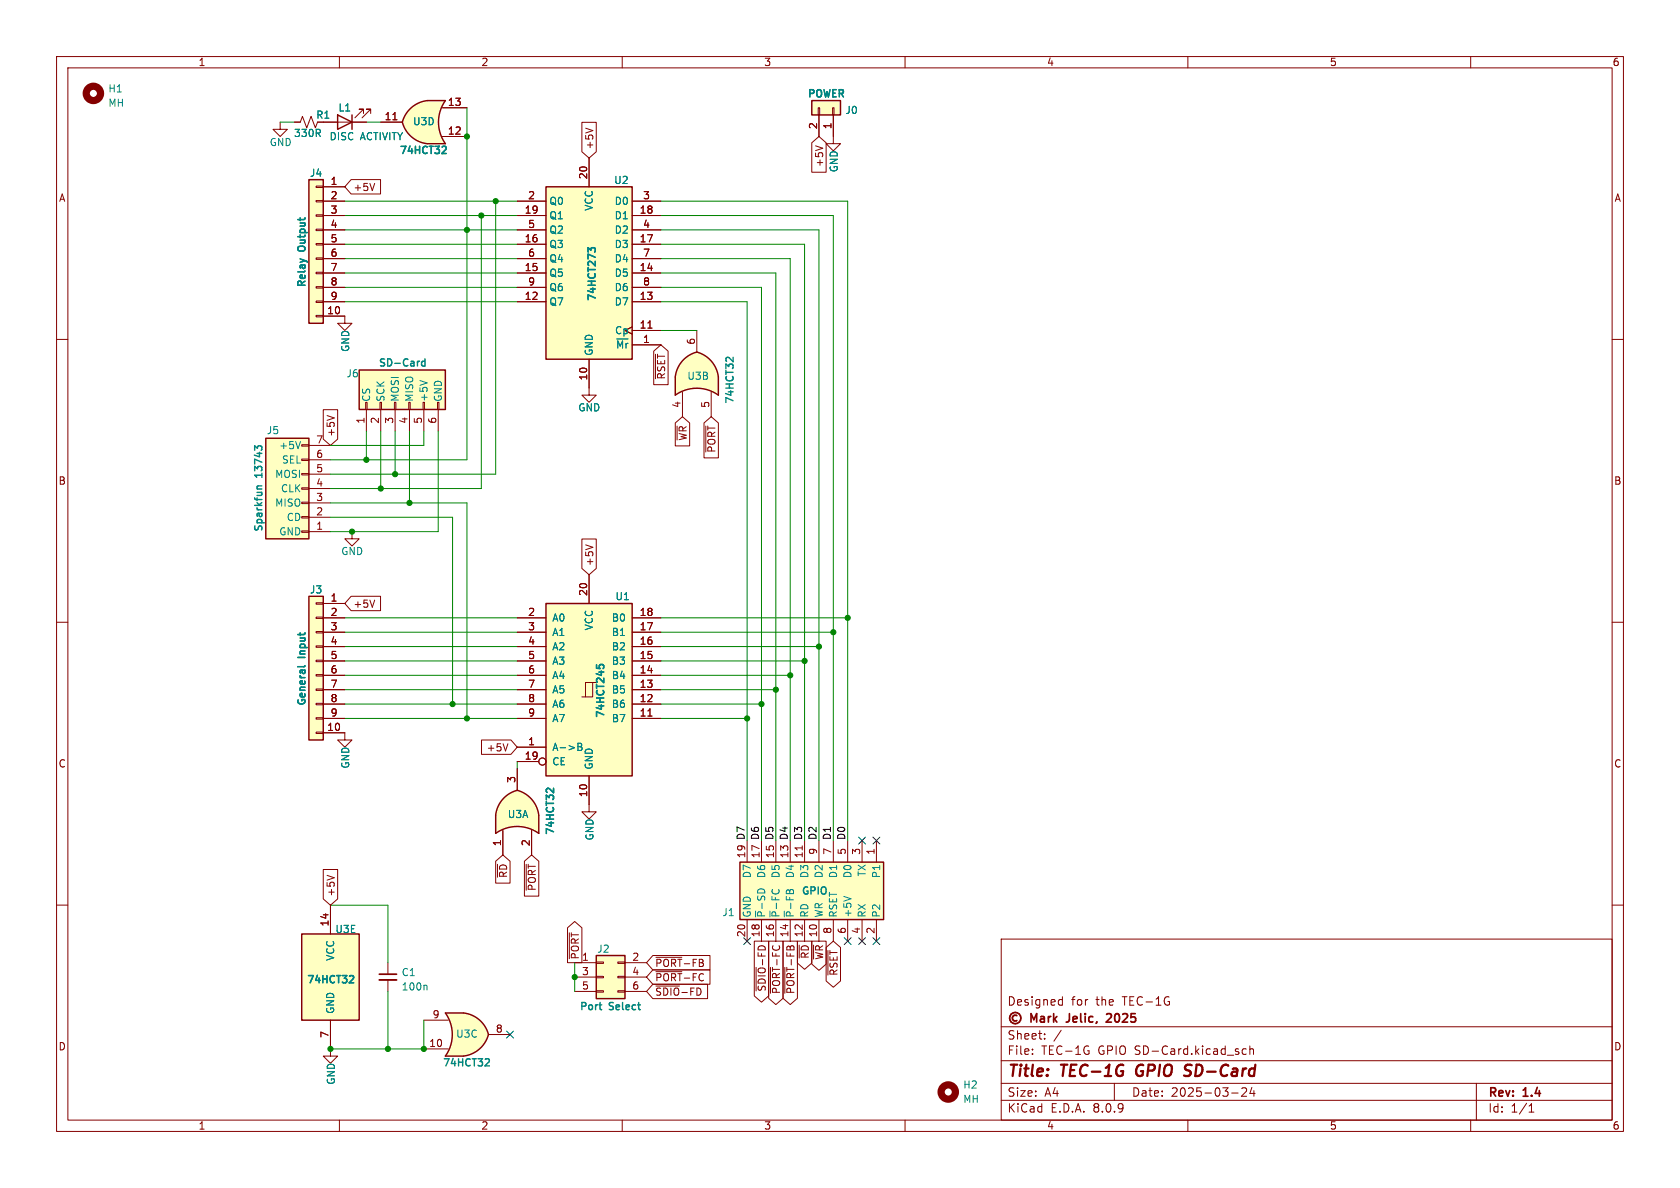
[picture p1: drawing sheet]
<svg xmlns="http://www.w3.org/2000/svg" width="297mm" height="210mm" viewBox="0 0 297 210" stroke-linecap="round" stroke-linejoin="round" font-family="sans-serif">
<g fill="none" stroke="#840000" stroke-width=".18">
<path d="M10 10h277v190h-277zM12 12h273v186h-273zM60 10v2M110 10v2M160 10v2M210 10v2M260 10v2M10 60h2M285 60h2M10 110h2M285 110h2M104.1 142.2v1.3h1.3l-1.3 1.3-1.2-1.3h1.2"/>
<path d="M10 160h2M177 166h108v32h-108zM187.4 176.7l.4 .1M187.8 176.2v1.5M187.8 177.6l-.4 .1M285 160h2M60 198v2M110 198v2M160 198v2M177 194.5h108M177 191.5h108M177 187.5h108"/>
<path d="M177 181.5h108M182.5 186.3v.1M182.5 185.5v.1M184.7 183.6v.1M184.7 182.8v.1M187.6 182.1l-1.3 2M192.2 185.8h.3v.5l-.3 .1M192.3 184.9l.2 .1M197 191.5v3M210 198v2M217.7 193.2h1.2M219.5 192.4l.6-.1 .2 .1 .1 .3-.9 1.1h.9"/>
<path d="M220.3 185.5l-.4-.1-.3 .3v.4l.1 .2h.6M221 185.5l.2-.1 .3 .1 .1 .9M221 184.9v1.5M221.3 192.2l-.3 1.1h.9M221.7 192.8v1M260 198v2M261 191.5v6.5M270.3 196.6h.9M270.3 195.5l.4-.4v1.5"/>
</g>
<path d="M201.1 188.5a1.27 1.27 0 0 0 0 1.6M209.6 189.1l.8 .3M210.4 190l-.3 .2h-.5M210.4 188.2l-.7 .1" fill="none" stroke="#840000" stroke-width=".4"/>
<g fill="none" stroke="#840000" stroke-width=".3">
<path d="M179.1 179a1 1 0 0 0-.4 1.6 1 1 0 0 0 1.6 0 1 1 0 0 0-.5-1.6M179.8 179.5a.52 .52 0 0 0-.8 .5 .52 .52 0 0 0 .8 .4M184 179.8h.6v.9M185.3 179.7v1M185.8 179.7l-.3 .1-.2 .2M186.3 179.2v1.5M186.8 179.7l-.5 .6M196.3 179.3l-.5-.1-.2 .1M196.4 179.8l-.8 .9h.9M182.3 180.7v-1.5l.5 1.1 .5-1.1v1.5M184.6 180l-.5 .1a.29 .29 0 0 0-.2 .3 .29 .29 0 0 0 .2 .3l.5-.1M186.4 180.1l.4 .6"/>
<path d="M188.5 180.7h.1"/>
</g>
<path d="M47 77.5h7.6v17.8h-7.6z" fill="#ffffc2"/>
<g fill="none" stroke="#840000" stroke-width=".18">
<path d="M53.3 78.6h1.3v.3h-1.3zM54.6 78.7h3.8M53.3 81.2h1.3v.2h-1.3zM53.3 83.7h1.3v.2h-1.3zM53.3 86.2h1.3v.3h-1.3zM53.3 88.8h1.3v.2h-1.3zM53.3 91.3h1.3v.3h-1.3zM53.3 93.9h1.3v.2h-1.3zM54.6 94h3.8M54.6 91.4h3.8M54.6 88.9h3.8M54.6 86.4h3.8"/>
<path d="M54.6 83.8h3.8M54.6 81.3h3.8"/>
</g>
<path d="M47 77.5h7.6v17.8h-7.6z" fill="none" stroke="#840000" stroke-width=".25"/>
<path d="M53.1 78l-.4 1.3" fill="none" stroke="#008484" stroke-width=".18"/>
<path d="M45.5 79.2l-.5-.4v.8M45.6 78.9l.1-.1 .5 .1M46.3 85.9h-.7l-.2 .2" fill="none" stroke="#008484" stroke-width=".25"/>
<path d="M123.2 62.2a5.2 5.2 0 0 1 3.8 4.4l-5.2 .7z" fill="#ffffc2" stroke="#ffffc2" stroke-width=".18"/>
<path d="M119.4 66.7v3.2M127 66.7v3.2" fill="none" stroke="#ffffc2" stroke-width=".18"/>
<path d="M119.4 66.7h7.6v3.2a6.7 6.7 0 0 0-7.6 0z" fill="#ffffc2"/>
<path d="M120.9 63.5l1-.8 1.3-.5 1.3 5-5.1-.6a5.1 5.1 0 0 1 1.5-3.1z" fill="#ffffc2" stroke="#ffffc2" stroke-width=".18"/>
<path d="M119.4 66.6a5.1 5.1 0 0 1 3.8-4.4 5.2 5.2 0 0 1 3.8 4.4M119.4 66.7v3.2a6.6 6.6 0 0 1 7.6 0v-3.2" fill="none" stroke="#840000" stroke-width=".25"/>
<path d="M123.2 58.4v3.8M120.6 69.3v4.4M125.7 69.3v4.4" fill="none" stroke="#840000" stroke-width=".18"/>
<path d="M129.6 63.2v.7l-.9-.7-.3 .1-.1 .4" fill="none" stroke="#008484" stroke-width=".25"/>
<path d="M143.5 17.8h5.1v2.5h-5.1z" fill="#ffffc2"/>
<path d="M144.7 19.1h.2v1.2h-.2zM147.2 19.1h.2v1.2h-.2zM144.8 20.3v3.8M147.3 20.3v5.1h1.3l-1.3 1.3-1.3-1.3h1.3" fill="none" stroke="#840000" stroke-width=".18"/>
<path d="M143.5 17.8h5.1v2.5h-5.1z" fill="none" stroke="#840000" stroke-width=".25"/>
<path d="M96.5 33h15.3v30.5h-15.3z" fill="#ffffc2"/>
<path d="M96.5 33h15.3v30.5h-15.3z" fill="none" stroke="#840000" stroke-width=".25"/>
<g fill="none" stroke="#840000" stroke-width=".18">
<path d="M91.4 38.1h5.1M91.4 35.6h5.1M104.1 27.9v5.1M111.8 38.1h5M111.8 35.6h5M91.4 53.3h5.1M91.4 48.3h5.1M91.4 43.2h5.1M91.4 40.6h5.1M91.4 45.7h5.1M91.4 50.8h5.1M111.8 57.8l-1.3 .6 1.3 .7"/>
<path d="M111.8 58.4h5M111.8 53.3h5M111.8 48.3h5M111.8 43.2h5M111.8 40.6h5M111.8 45.7h5M111.8 50.8h5M114.5 58h.8M104.1 63.5v6.4h1.3l-1.3 1.2-1.2-1.2h1.2M111.8 61h5M68.6 170.2v2M68.6 173.2v2.1"/>
<path d="M58.4 185.4v1.3h1.3l-1.3 1.3-1.3-1.3h1.3"/>
</g>
<path d="M105.2 44.4v-.4l-.2-.2h-.4l-.2 .4-.4-.4v.8" fill="none" stroke="#008484" stroke-width=".25"/>
<path d="M67.1 173.2h3" fill="none" stroke="#840000" stroke-width=".33"/>
<path d="M67.1 172.2h3" fill="none" stroke="#840000" stroke-width=".3"/>
<path d="M75.3 174.2l.2 .1v.7" fill="none" stroke="#008484" stroke-width=".18"/>
<path d="M54.6 105.4h2.5v25.4h-2.5z" fill="#ffffc2"/>
<g fill="none" stroke="#840000" stroke-width=".18">
<path d="M55.9 119.3h1.2v.2h-1.2zM55.9 116.7h1.2v.3h-1.2zM55.9 114.2h1.2v.2h-1.2zM55.9 111.6h1.2v.3h-1.2zM55.9 109.1h1.2v.2h-1.2zM55.9 106.6h1.2v.2h-1.2zM57.1 106.7h3.9M57.1 109.2h3.9M57.1 111.8h3.9M57.1 114.3h3.9M57.1 116.8h3.9M57.1 119.4h3.9"/>
<path d="M55.9 129.4h1.2v.3h-1.2zM55.9 126.9h1.2v.2h-1.2zM55.9 124.3h1.2v.3h-1.2zM55.9 121.8h1.2v.2h-1.2zM57.1 129.5h3.9v1.3h1.2l-1.2 1.3-1.3-1.3h1.3M57.1 121.9h3.9M57.1 124.5h3.9M57.1 127h3.9"/>
</g>
<path d="M54.6 105.4h2.5v25.4h-2.5z" fill="none" stroke="#840000" stroke-width=".25"/>
<path d="M53.9 117.7l-.2 .2h-1.1" fill="none" stroke="#008484" stroke-width=".25"/>
<path d="M81.3 181.5l5.1 1.4a5.2 5.2 0 0 1-4.5 3.8z" fill="#ffffc2" stroke="#ffffc2" stroke-width=".18"/>
<path d="M78.7 179.1h3.2M78.7 186.7h3.2" fill="none" stroke="#ffffc2" stroke-width=".18"/>
<path d="M78.7 179.1h3.2v7.6h-3.2a6.7 6.7 0 0 0 0-7.6z" fill="#ffffc2"/>
<g fill="#ffffc2" stroke="#ffffc2" stroke-width=".18">
<path d="M81.9 179.1a5.1 5.1 0 0 1 4.5 3.8l-5 1.3z"/>
<path d="M91.4 139.7a5.2 5.2 0 0 1 3.8 4.4l-5.1 .6z"/>
</g>
<path d="M81.9 179.1h-3.2a6.6 6.6 0 0 1 0 7.6h3.2M81.9 179.1a5.1 5.1 0 0 1 4.5 3.8 5.2 5.2 0 0 1-4.5 3.8" fill="none" stroke="#840000" stroke-width=".25"/>
<path d="M74.9 185.4h4.3M74.9 180.3h4.3M86.4 182.9h3.8" fill="none" stroke="#840000" stroke-width=".18"/>
<path d="M86 187.2h.4l.1 .3-.8 .9h.8" fill="none" stroke="#008484" stroke-width=".25"/>
<path d="M87.6 144.1v3.2M95.2 144.1v3.2" fill="none" stroke="#ffffc2" stroke-width=".18"/>
<path d="M87.6 144.1h7.6v3.2a6.7 6.7 0 0 0-7.6 0z" fill="#ffffc2"/>
<path d="M89.1 141l1.1-.8 1.2-.5 1.3 5-5.1-.6a5.1 5.1 0 0 1 1.5-3.1z" fill="#ffffc2" stroke="#ffffc2" stroke-width=".18"/>
<path d="M89.1 141l1.1-.8a1.7 1.7 0 0 1 2.4-.1 5.2 5.2 0 0 1 2.6 4v3.2a6.6 6.6 0 0 0-7.6 0v-3.2a5.1 5.1 0 0 1 1.5-3.1z" fill="none" stroke="#840000" stroke-width=".25"/>
<path d="M91.4 135.9v3.8M88.9 146.8v4.3M94 146.8v4.3" fill="none" stroke="#840000" stroke-width=".18"/>
<path d="M97.9 139.4v.7l-1-.7-.3 .1v.4" fill="none" stroke="#008484" stroke-width=".25"/>
<path d="M105.4 168.9h5.1v7.6h-5.1z" fill="#ffffc2"/>
<path d="M101.6 170.2h3.8M101.6 172.7h3.8M101.6 175.3h3.8M105.4 175.1h1.3v.3h-1.3zM105.4 172.6h1.3v.2h-1.3zM105.4 170.1h1.3v.2h-1.3zM109.2 175.1h1.3v.3h-1.3zM109.2 172.6h1.3v.2h-1.3zM109.2 170.1h1.3v.2h-1.3zM110.5 170.2h3.8M110.5 172.7h3.8M110.5 175.3h3.8" fill="none" stroke="#840000" stroke-width=".18"/>
<path d="M105.4 168.9h5.1v7.6h-5.1z" fill="none" stroke="#840000" stroke-width=".25"/>
<path d="M96.5 106.7h15.3v30.5h-15.3z" fill="#ffffc2"/>
<g fill="none" stroke="#840000" stroke-width=".18">
<path d="M91.4 119.4h5.1M91.4 116.8h5.1M91.4 114.3h5.1M91.4 111.8h5.1M91.4 109.2h5.1M104.1 101.6v5.1M111.8 119.4h5M111.8 116.8h5M111.8 114.3h5M111.8 111.8h5M111.8 109.2h5M91.4 132.1h5.1"/>
<path d="M91.4 127h5.1M91.4 124.5h5.1M91.4 121.9h5.1M91.4 134.6h3.8M104.1 137.2v5M104.8 120.7h-1.3v2.5M105.4 120.7h-.6v2.5h-1.9M111.8 127h5M111.8 124.5h5M111.8 121.9h5M114.5 126.6h.8"/>
<circle cx="95.9" cy="134.6" r=".63"/>
</g>
<path d="M96.5 106.7h15.3v30.5h-15.3z" fill="none" stroke="#840000" stroke-width=".25"/>
<path d="M102.2 131.4h.4l.2 .2-.2 .4 .2 .1 .1 .3-.2 .3h-.5zM102.2 132h.4" fill="none" stroke="#008484" stroke-width=".18"/>
<path d="M105.5 117.5v.6M105.9 118v-.3l.3-.2h.4l.1 .5" fill="none" stroke="#008484" stroke-width=".25"/>
<path d="M53.3 165.1h10.2v15.2h-10.2z" fill="#ffffc2"/>
<path d="M53.3 165.1h10.2v15.2h-10.2z" fill="none" stroke="#840000" stroke-width=".25"/>
<path d="M58.4 160v5.1M58.4 180.3v5.1" fill="none" stroke="#840000" stroke-width=".18"/>
<path d="M62 172.5h.4l.1 .3-.8 .9h.8" fill="none" stroke="#008484" stroke-width=".25"/>
<path d="M54.6 31.8h2.5v25.4h-2.5z" fill="#ffffc2"/>
<g fill="none" stroke="#840000" stroke-width=".18">
<path d="M49.5 21.6v1.3h1.3l-1.3 1.2-1.2-1.2h1.2M52.1 21.6h1l.4-1 .7 2 .8-2 .8 2 .3-1M55.9 38h1.2v.2h-1.2zM55.9 35.4h1.2v.3h-1.2zM55.9 32.9h1.2v.2h-1.2zM57.1 33h3.9M57.1 35.6h3.9M57.1 38.1h3.9M55.9 55.8h1.2v.2h-1.2zM55.9 53.2h1.2v.3h-1.2zM55.9 50.7h1.2v.2h-1.2zM55.9 48.1h1.2v.3h-1.2z"/>
<path d="M55.9 45.6h1.2v.2h-1.2zM55.9 43.1h1.2v.2h-1.2zM55.9 40.5h1.2v.3h-1.2zM57.1 55.9h3.9v1.3h1.2l-1.2 1.2-1.3-1.2h1.3M57.1 40.6h3.9M57.1 43.2h3.9M57.1 45.7h3.9M57.1 48.3h3.9M57.1 50.8h3.9M57.1 53.3h3.9"/>
</g>
<path d="M54.6 31.8h2.5v25.4h-2.5z" fill="none" stroke="#840000" stroke-width=".25"/>
<circle cx="16.5" cy="16.5" r="1.27" fill="none" stroke="#840000" stroke-width="1.3"/>
<path d="M63.5 65.4h15.2v7h-15.2z" fill="#ffffc2"/>
<path d="M64.6 71.1h.3v1.3h-.3zM64.8 72.4v3.8M67.2 71.1h.2v1.3h-.2zM67.3 72.4v3.8M69.7 71.1h.3v1.3h-.3zM69.8 72.4v3.8M72.3 71.1h.2v1.3h-.2zM72.4 72.4v3.8M74.8 71.1h.3v1.3h-.3zM74.9 72.4v3.8M77.3 71.1h.3v1.3h-.3zM77.5 72.4v3.8" fill="none" stroke="#840000" stroke-width=".18"/>
<path d="M63.5 65.4h15.2v7h-15.2z" fill="none" stroke="#840000" stroke-width=".25"/>
<path d="M74.2 67.3l1.3 .4" fill="none" stroke="#008484" stroke-width=".18"/>
<path d="M75.1 63.4v1.3M75.1 63.9h-.3l-.3 .2 .1 .5h.5" fill="none" stroke="#008484" stroke-width=".25"/>
<path d="M72.4 19.4a5.2 5.2 0 0 1 3.1-1.6l.6 5.1-5-1.3 .5-1.1z" fill="#ffffc2" stroke="#ffffc2" stroke-width=".18"/>
<path d="M75.6 17.8h3.1M75.6 25.4h3.1" fill="none" stroke="#ffffc2" stroke-width=".18"/>
<path d="M75.6 17.8h3.1a6.7 6.7 0 0 0 0 7.6h-3.1z" fill="#ffffc2"/>
<path d="M71.1 21.6l5-1.3-.6 5.1a5.1 5.1 0 0 1-4.4-3.8z" fill="#ffffc2" stroke="#ffffc2" stroke-width=".18"/>
<path d="M75.5 17.8a5.2 5.2 0 0 0-4.4 3.8M75.6 17.8h3.1a6.6 6.6 0 0 0 0 7.6h-3.1M59.7 20.3l2.5 1.3-2.5 1.3zM62.2 20.3v2.6M71.1 21.6a5.1 5.1 0 0 0 4.4 3.8" fill="none" stroke="#840000" stroke-width=".25"/>
<path d="M78.2 19.1h4.3M57.1 21.6h7.7M64.3 20.1v-.8h-.8h.8l-1.6 1.5M65.5 20.1v-.8h-.7h.7l-1.5 1.5M67.3 21.6h3.8M69.5 21.2h.7M78.2 24.1h4.3" fill="none" stroke="#840000" stroke-width=".18"/>
<path d="M78.3 25.9h.5l.1 .3-.8 .9h.8" fill="none" stroke="#008484" stroke-width=".25"/>
<circle cx="167.6" cy="193" r="1.27" fill="none" stroke="#840000" stroke-width="1.3"/>
<path d="M130.8 152.4h25.4v10.2h-25.4z" fill="#ffffc2"/>
<path d="M130.8 152.4h25.4v10.2h-25.4z" fill="none" stroke="#840000" stroke-width=".25"/>
<g fill="none" stroke="#840000" stroke-width=".18">
<path d="M78.2 19.1h4.3M52.1 21.6h1M57.1 38.1h3.9M57.1 35.6h3.9M57.1 33h3.9M57.1 21.6h2.6M62.1 31.7h5.2v2.6h-5.2l-1.1-1.3zM62.2 21.6h2.6M66.2 32.4l-.4 1.3M67.3 21.6h3.8M69.5 21.2h.7M78.2 24.1h4.3"/>
<path d="M91.4 38.1h5.1M91.4 35.6h5.1M102.9 21.6h2.5v5.2l-1.3 1.1-1.2-1.1zM103.5 22.7l1.3 .4M104.1 27.9v5.1M111.8 38.1h5M111.8 35.6h5M143.5 25.2l1.3-1.1 1.3 1.1v5.2h-2.6zM144.2 25.8l1.3 .4M144.8 20.3v3.8M147.3 20.3v3.8M57.1 53.3h3.9"/>
<path d="M57.1 48.3h3.9M57.1 43.2h3.9M57.1 40.6h3.9M57.1 45.7h3.9M57.1 50.8h3.9M57.1 55.9h3.9M91.4 53.3h5.1M91.4 48.3h5.1M91.4 43.2h5.1M91.4 40.6h5.1M91.4 45.7h5.1M91.4 50.8h5.1"/>
<path d="M111.8 57.8l-1.3 .6 1.3 .7M111.8 58.4h5M111.8 53.3h5M111.8 48.3h5M111.8 43.2h5M111.8 40.6h5M111.8 45.7h5M111.8 50.8h5M114.5 58h.8M57.1 72.4h2.6v5.2l-1.3 1.1-1.3-1.1zM57.8 73.5l1.3 .4M104.1 63.5v5.1"/>
<path d="M111.8 61h5M115.6 62.1l1.2-1.1 1.3 1.1v5.9h-2.5zM115.9 62.6v4.4M119.4 74.8l1.2-1.1 1.3 1.1v4h-2.5zM119.7 75.3v2.5M124.5 74.8l1.2-1.1 1.3 1.1v6.1h-2.5zM124.8 75.3v4.6M62.2 94v1.3h1.3l-1.3 1.2-1.2-1.2h1.2M102.9 95.3h2.5v5.2l-1.3 1.1-1.2-1.1zM103.5 96.3l1.3 .4M57.1 106.7h3.9M57.1 109.2h3.9"/>
<path d="M57.1 111.8h3.9M57.1 114.3h3.9M57.1 116.8h3.9M57.1 119.4h3.9M62.1 105.4h5.2v2.6h-5.2l-1.1-1.3zM66.2 106.1l-.4 1.3M91.4 109.2h5.1M91.4 111.8h5.1M91.4 114.3h5.1M91.4 116.8h5.1M91.4 119.4h5.1M104.1 101.6v5.1"/>
<path d="M111.8 109.2h5M111.8 111.8h5M111.8 114.3h5M111.8 116.8h5M111.8 119.4h5M57.1 129.5h3.9M57.1 121.9h3.9M57.1 124.5h3.9M57.1 127h3.9M85.1 130.8h5.2l1.1 1.3-1.1 1.3h-5.2zM89.8 131.5l-.4 1.3M91.4 121.9h5.1"/>
<path d="M91.4 124.5h5.1M91.4 127h5.1M91.4 135.9v3.8M91.4 132.1h5.1M91.4 134.6h3.8M104.1 137.2v5M111.8 121.9h5M111.8 124.5h5M111.8 127h5M114.5 126.6h.8M57.1 153.7h2.6v5.2l-1.3 1.1-1.3-1.1zM57.8 154.7l1.3 .5"/>
<path d="M87.6 152.2l1.3-1.1 1.3 1.1v3.9h-2.6zM87.9 152.8v2.3M88.9 146.8v4.3M92.7 152.2l1.3-1.1 1.3 1.1v6.2h-2.6zM93 152.8v4.6M94 146.8v4.3M132.1 148.6v3.8M134.6 148.6v3.8M137.2 148.6v3.8M139.7 148.6v3.8M141.8 149.5v.8M142.2 148.6v3.8"/>
<path d="M144.8 148.6v3.8M147.3 148.6v3.8M149.9 148.6v3.8M152.4 148.6v3.8M154.9 148.6v3.8M58.4 160v5.1M100.3 164l1.3-1.1 1.3 1.1v6.2h-2.6zM100.6 164.9v4.6M115.4 168.9h10.1v2.6h-10.1l-1.1-1.3zM115.4 171.4h10.1v2.6h-10.1l-1.1-1.3zM115.4 174h9.7v2.5h-9.7l-1.1-1.2zM116 169.2h4.5"/>
<path d="M116 171.8h4.5M116 174.3h4.1M132.1 162.6v3.8M133.3 166.4h2.6v9.6l-1.3 1.2-1.3-1.2zM133.7 171v4.2M134.6 162.6v3.8M135.9 166.4h2.5v10.1l-1.2 1.1-1.3-1.1zM136.2 171v4.6M137.2 162.6v3.8M138.4 166.4h2.6v10.1l-1.3 1.1-1.3-1.1zM138.7 171v4.6M139.7 162.6v3.8"/>
<path d="M141 166.4h2.5v3.8l-1.3 1.2-1.2-1.2zM142.2 162.6v3.8M143.5 166.4h2.6v4l-1.3 1.1-1.3-1.1zM144.8 162.6v3.8M146 167.5l1.3-1.1 1.3 1.1v5.9l-1.3 1.1-1.3-1.1zM146.4 168v4.4M147.3 162.6v3.8M149.9 162.6v3.8M152.4 162.6v3.8M154.9 162.6v3.8M58.4 180.3v5.1"/>
<circle cx="95.9" cy="134.6" r=".63"/>
</g>
<path d="M102.2 131.4h.4l.2 .2-.2 .4 .2 .1 .1 .3-.2 .3h-.5zM102.2 132h.4M149.2 158.5l1.2 .4" fill="none" stroke="#008484" stroke-width=".18"/>
<g fill="none" stroke="#008400" stroke-width=".18">
<path d="M82.5 19.1v62.2h-24.1M49.5 21.6h2.6M61 35.6h30.4M61 38.1h30.4M64.8 21.6h2.5M85.1 38.1v48.3h-26.7M87.6 35.6v48.2h-29.2M116.8 35.6h33.1v113M116.8 38.1h30.5v110.5M61 48.3h30.4M61 45.7h30.4M61 50.8h30.4"/>
<path d="M61 40.6h30.4M61 43.2h30.4M61 53.3h30.4M116.8 48.3h20.4v100.3M116.8 45.7h22.9v102.9M116.8 50.8h17.8v97.8M116.8 40.6h28v108M116.8 43.2h25.4v105.4M116.8 53.3h15.3v95.3M116.8 58.4h6.4M64.8 76.2v5.1M67.3 76.2v10.2"/>
<path d="M69.8 76.2v7.6M72.4 76.2v12.7M74.9 76.2v2.5h-16.5M77.5 76.2v17.8h-19.1M58.4 91.4h21.6v33.1M58.4 88.9h24.1v38.1M61 109.2h30.4M61 116.8h30.4M61 114.3h30.4M61 119.4h30.4M61 111.8h30.4M116.8 109.2h33.1"/>
<path d="M116.8 116.8h25.4M116.8 114.3h28M116.8 119.4h22.9M116.8 111.8h30.5M61 124.5h30.4M61 127h30.4M61 121.9h30.4M91.4 134.6v1.3M116.8 124.5h17.8M116.8 127h15.3M116.8 121.9h20.4M58.4 160h10.2v10.2"/>
<path d="M68.6 175.3v10.1M101.6 170.2v5.1M74.9 180.3v5.1h-16.5"/>
</g>
<g fill="none" stroke="#000084" stroke-width=".18">
<path d="M151.8 148l1.2 1.2M153 148l-1.2 1.2M154.3 148l1.2 1.2M155.5 148l-1.2 1.2M131.5 165.8l1.2 1.2M132.7 165.8l-1.2 1.2M149.3 165.8l1.2 1.2M150.5 165.8l-1.2 1.2M151.8 165.8l1.2 1.2M153 165.8l-1.2 1.2M154.3 165.8l1.2 1.2M155.5 165.8l-1.2 1.2"/>
<path d="M89.6 182.3l1.2 1.2M90.8 182.3l-1.2 1.2"/>
</g>
<path d="M78.3 25.9h.5l.1 .3-.8 .9h.8M105.2 44.4v-.4l-.2-.2h-.4l-.2 .4-.4-.4v.8M53.9 117.7l-.2 .2h-1.1M105.5 117.5v.6M105.9 118v-.3l.3-.2h.4l.1 .5M97.9 139.4v.7l-1-.7-.3 .1v.4M62 172.5h.4l.1 .3-.8 .9h.8" fill="none" stroke="#008484" stroke-width=".25"/>
<g fill="#008400" stroke="#008400" stroke-width=".18">
<circle cx="72.4" cy="88.9" r=".46"/>
<circle cx="67.3" cy="86.4" r=".46"/>
<circle cx="69.8" cy="83.8" r=".46"/>
<circle cx="62.2" cy="94" r=".46"/>
<circle cx="139.7" cy="119.4" r=".46"/>
<circle cx="149.9" cy="109.2" r=".46"/>
<circle cx="147.3" cy="111.8" r=".46"/>
<circle cx="144.8" cy="114.3" r=".46"/>
<circle cx="142.2" cy="116.8" r=".46"/>
<circle cx="134.6" cy="124.5" r=".46"/>
<circle cx="132.1" cy="127" r=".46"/>
<circle cx="137.2" cy="121.9" r=".46"/>
<circle cx="87.6" cy="35.6" r=".46"/>
<circle cx="82.5" cy="40.6" r=".46"/>
<circle cx="85.1" cy="38.1" r=".46"/>
<circle cx="82.5" cy="24.1" r=".46"/>
<circle cx="68.6" cy="185.4" r=".46"/>
<circle cx="74.9" cy="185.4" r=".46"/>
<circle cx="80" cy="124.5" r=".46"/>
<circle cx="101.6" cy="172.7" r=".46"/>
<circle cx="82.5" cy="127" r=".46"/>
<circle cx="58.4" cy="185.4" r=".46"/>
<circle cx="64.8" cy="81.3" r=".46"/>
</g>
<g font-size="2.8" fill="#840000">
<text x="178" y="190.9">Title:</text>
<text x="187.7" y="190.9">TEC-1G</text>
<text x="201.7" y="190.9">GPIO</text>
<text x="211.1" y="190.9">SD-Card</text>
</g>
<g font-size="2.1" fill="#840000">
<text x="178" y="178">Designed</text>
<text x="189.4" y="178">for</text>
<text x="193.8" y="178">the</text>
<text x="198.6" y="178">TEC-1G</text>
<text x="178" y="184">Sheet:</text>
<text x="189.3" y="181.2">Jelic,</text>
<text x="196.9" y="181.2">2025</text>
<text x="178" y="186.7">File:</text>
<text x="184.1" y="186.7">TEC-1G</text>
<text x="194.2" y="186.7">GPIO SD-Card.kicad_sch</text>
<text x="178" y="196.9">KiCad</text>
<text x="178" y="194.1">Size:</text>
<text x="184.7" y="194.1">A4</text>
<text x="185.7" y="196.9">E.D.A.</text>
<text x="193.3" y="196.9">8.0.9</text>
<text x="200" y="194.1">Date:</text>
<text x="207" y="194.1">2025-03-24</text>
<text x="263" y="194.3">Rev:</text>
<text x="263" y="196.9">Id:</text>
<text x="267.1" y="196.9">1/1</text>
<text x="269.4" y="194.3">1.4</text>
</g>
<g font-size="1.8" fill="#840000">
<text x="35" y="11.9">1</text>
<text x="85" y="11.9">2</text>
<text x="135" y="11.9">3</text>
<text x="185" y="11.9">4</text>
<text x="235" y="11.9">5</text>
<text x="285" y="11.9">6</text>
<text x="55.8" y="21.2">R1</text>
<text x="67.9" y="21.3">11</text>
<text x="79.1" y="23.9">12</text>
<text x="79.1" y="18.8">13</text>
<text x="144.5" y="22.9" transform="rotate(-90 144.5 22.9)">2</text>
<text x="147.1" y="22.9" transform="rotate(-90 147.1 22.9)">1</text>
<text x="105.1" y="26.5" transform="rotate(-90 105.1 26.5)">+5V</text>
<text x="145.7" y="29.6" transform="rotate(-90 145.7 29.6)">+5V</text>
<text x="10.3" y="35.9">A</text>
<text x="58.3" y="32.8">1</text>
<text x="58.3" y="35.3">2</text>
<text x="62.4" y="34">+5V</text>
<text x="93.3" y="35.3">2</text>
<text x="103.9" y="31.8" transform="rotate(-90 103.9 31.8)">20</text>
<text x="113.6" y="35.3">3</text>
<text x="285.3" y="35.9">A</text>
<text x="58.3" y="37.8">3</text>
<text x="58.3" y="40.4">4</text>
<text x="92.7" y="37.8">19</text>
<text x="93.3" y="40.4">5</text>
<text x="113" y="37.8">18</text>
<text x="113.6" y="40.4">4</text>
<text x="58.3" y="42.9">5</text>
<text x="58.3" y="45.5">6</text>
<text x="92.7" y="42.9">16</text>
<text x="93.3" y="45.5">6</text>
<text x="113" y="42.9">17</text>
<text x="113.6" y="45.5">7</text>
<text x="58.3" y="48">7</text>
<text x="58.3" y="50.5">8</text>
<text x="58.3" y="53.1">9</text>
<text x="92.7" y="53.1">12</text>
<text x="92.7" y="48">15</text>
<text x="93.3" y="50.5">9</text>
<text x="113" y="53.1">13</text>
<text x="113" y="48">14</text>
<text x="113.6" y="50.5">8</text>
<text x="57.7" y="55.6">10</text>
<text x="113" y="58.2">11</text>
<text x="113.6" y="60.7">1</text>
<text x="122.9" y="61" transform="rotate(-90 122.9 61)">6</text>
<text x="103.9" y="67.4" transform="rotate(-90 103.9 67.4)">10</text>
<text x="117.8" y="67.2" transform="rotate(-90 117.8 67.2)">~{RSET}</text>
<text x="59.4" y="77.3" transform="rotate(-90 59.4 77.3)">+5V</text>
<text x="64.5" y="75" transform="rotate(-90 64.5 75)">1</text>
<text x="67.1" y="75" transform="rotate(-90 67.1 75)">2</text>
<text x="69.6" y="75" transform="rotate(-90 69.6 75)">3</text>
<text x="72.1" y="75" transform="rotate(-90 72.1 75)">4</text>
<text x="74.7" y="75" transform="rotate(-90 74.7 75)">5</text>
<text x="77.2" y="75" transform="rotate(-90 77.2 75)">6</text>
<text x="120.4" y="72.2" transform="rotate(-90 120.4 72.2)">4</text>
<text x="125.5" y="72.2" transform="rotate(-90 125.5 72.2)">5</text>
<text x="55.8" y="83.6">5</text>
<text x="55.8" y="81">6</text>
<text x="55.8" y="78.5">7</text>
<text x="121.6" y="78" transform="rotate(-90 121.6 78)">~{WR}</text>
<text x="126.7" y="80.1" transform="rotate(-90 126.7 80.1)">~{PORT}</text>
<text x="10.3" y="85.9">B</text>
<text x="55.8" y="88.6">3</text>
<text x="55.8" y="86.1">4</text>
<text x="285.3" y="85.9">B</text>
<text x="55.8" y="93.7">1</text>
<text x="55.8" y="91.2">2</text>
<text x="105.1" y="100.2" transform="rotate(-90 105.1 100.2)">+5V</text>
<text x="58.3" y="106.4">1</text>
<text x="62.4" y="107.6">+5V</text>
<text x="103.9" y="105.5" transform="rotate(-90 103.9 105.5)">20</text>
<text x="58.3" y="109">2</text>
<text x="58.3" y="111.5">3</text>
<text x="93.3" y="109">2</text>
<text x="93.3" y="111.5">3</text>
<text x="113" y="111.5">17</text>
<text x="113" y="109">18</text>
<text x="58.3" y="114">4</text>
<text x="58.3" y="116.6">5</text>
<text x="58.3" y="119.1">6</text>
<text x="93.3" y="114">4</text>
<text x="93.3" y="116.6">5</text>
<text x="93.3" y="119.1">6</text>
<text x="113" y="119.1">14</text>
<text x="113" y="116.6">15</text>
<text x="113" y="114">16</text>
<text x="58.3" y="121.7">7</text>
<text x="58.3" y="124.2">8</text>
<text x="93.3" y="121.7">7</text>
<text x="93.3" y="124.2">8</text>
<text x="113" y="124.2">12</text>
<text x="113" y="121.7">13</text>
<text x="57.7" y="129.3">10</text>
<text x="58.3" y="126.7">9</text>
<text x="93.3" y="131.8">1</text>
<text x="93.3" y="126.7">9</text>
<text x="113" y="126.7">11</text>
<text x="10.3" y="135.9">C</text>
<text x="85.9" y="133">+5V</text>
<text x="92.7" y="134.4">19</text>
<text x="285.3" y="135.9">C</text>
<text x="91.2" y="138.5" transform="rotate(-90 91.2 138.5)">3</text>
<text x="103.9" y="141" transform="rotate(-90 103.9 141)">10</text>
<text x="88.6" y="149.7" transform="rotate(-90 88.6 149.7)">1</text>
<text x="93.7" y="149.7" transform="rotate(-90 93.7 149.7)">2</text>
<text x="89.9" y="155.3" transform="rotate(-90 89.9 155.3)">~{RD}</text>
<text x="131.8" y="151.8" transform="rotate(-90 131.8 151.8)">19</text>
<text x="134.4" y="151.8" transform="rotate(-90 134.4 151.8)">17</text>
<text x="136.9" y="151.8" transform="rotate(-90 136.9 151.8)">15</text>
<text x="139.4" y="151.8" transform="rotate(-90 139.4 151.8)">13</text>
<text x="142" y="151.8" transform="rotate(-90 142 151.8)">11</text>
<text x="144.5" y="151.2" transform="rotate(-90 144.5 151.2)">9</text>
<text x="147.1" y="151.2" transform="rotate(-90 147.1 151.2)">7</text>
<text x="149.6" y="151.2" transform="rotate(-90 149.6 151.2)">5</text>
<text x="152.1" y="151.2" transform="rotate(-90 152.1 151.2)">3</text>
<text x="154.7" y="151.2" transform="rotate(-90 154.7 151.2)">1</text>
<text x="59.4" y="158.6" transform="rotate(-90 59.4 158.6)">+5V</text>
<text x="94.9" y="157.6" transform="rotate(-90 94.9 157.6)">~{PORT}</text>
<text x="58.2" y="163.9" transform="rotate(-90 58.2 163.9)">14</text>
<text x="131.8" y="165.8" transform="rotate(-90 131.8 165.8)">20</text>
<text x="134.4" y="165.8" transform="rotate(-90 134.4 165.8)">18</text>
<text x="136.9" y="165.8" transform="rotate(-90 136.9 165.8)">16</text>
<text x="139.4" y="165.8" transform="rotate(-90 139.4 165.8)">14</text>
<text x="142" y="165.8" transform="rotate(-90 142 165.8)">12</text>
<text x="144.5" y="165.8" transform="rotate(-90 144.5 165.8)">10</text>
<text x="147.1" y="165.2" transform="rotate(-90 147.1 165.2)">8</text>
<text x="149.6" y="165.2" transform="rotate(-90 149.6 165.2)">6</text>
<text x="152.1" y="165.2" transform="rotate(-90 152.1 165.2)">4</text>
<text x="154.7" y="165.2" transform="rotate(-90 154.7 165.2)">2</text>
<text x="102.6" y="169.7" transform="rotate(-90 102.6 169.7)">~{PORT}</text>
<text x="102.8" y="169.9">1</text>
<text x="102.8" y="172.5">3</text>
<text x="111.7" y="169.9">2</text>
<text x="111.7" y="172.5">4</text>
<text x="115.7" y="171.1">~{PORT}-FB</text>
<text x="115.7" y="173.7">~{PORT}-FC</text>
<text x="143.2" y="169.6" transform="rotate(-90 143.2 169.6)">~{RD}</text>
<text x="145.7" y="169.8" transform="rotate(-90 145.7 169.8)">~{WR}</text>
<text x="148.3" y="172.6" transform="rotate(-90 148.3 172.6)">~{RSET}</text>
<text x="102.8" y="175">5</text>
<text x="111.7" y="175">6</text>
<text x="115.7" y="176.2">~{SDIO}-FD</text>
<text x="135.6" y="175.4" transform="rotate(-90 135.6 175.4)">~{SDIO}-FD</text>
<text x="138.1" y="175.8" transform="rotate(-90 138.1 175.8)">~{PORT}-FC</text>
<text x="140.7" y="175.8" transform="rotate(-90 140.7 175.8)">~{PORT}-FB</text>
<text x="10.3" y="185.9">D</text>
<text x="58.2" y="183.6" transform="rotate(-90 58.2 183.6)">7</text>
<text x="75.8" y="185.2">10</text>
<text x="76.4" y="180.1">9</text>
<text x="87.6" y="182.6">8</text>
<text x="285.3" y="185.9">D</text>
<text x="35" y="199.9">1</text>
<text x="85" y="199.9">2</text>
<text x="135" y="199.9">3</text>
<text x="185" y="199.9">4</text>
<text x="235" y="199.9">5</text>
<text x="285" y="199.9">6</text>
</g>
<g font-size="1.8" fill="#008484">
<text x="19.1" y="16.5">H1</text>
<text x="142.6" y="17.6">POWER</text>
<text x="19.1" y="19.1">MH</text>
<text x="59.7" y="19.9">L1</text>
<text x="72.9" y="22.3">U3D</text>
<text x="149.4" y="20.3">J0</text>
<text x="47.6" y="26">GND</text>
<text x="51.9" y="24.4">330R</text>
<text x="58.2" y="25">DISC</text>
<text x="63.7" y="25">ACTIVITY</text>
<text x="70.5" y="27.6">74HCT32</text>
<text x="54.7" y="31.5">J4</text>
<text x="108.5" y="32.7">U2</text>
<text x="148.3" y="30.6" transform="rotate(-90 148.3 30.6)">GND</text>
<text x="97" y="39">Q1</text>
<text x="97" y="36.4">Q0</text>
<text x="97" y="41.5">Q2</text>
<text x="105" y="37.4" transform="rotate(-90 105 37.4)">VCC</text>
<text x="108.6" y="39">D1</text>
<text x="108.6" y="36.4">D0</text>
<text x="108.6" y="41.5">D2</text>
<text x="54.4" y="44.4" transform="rotate(-90 54.4 44.4)">Output</text>
<text x="97" y="44">Q3</text>
<text x="97" y="46.6">Q4</text>
<text x="108.6" y="44">D3</text>
<text x="108.6" y="46.6">D4</text>
<text x="54.4" y="51" transform="rotate(-90 54.4 51)">Relay</text>
<text x="97" y="49.1">Q5</text>
<text x="97" y="51.7">Q6</text>
<text x="105.7" y="53.4" transform="rotate(-90 105.7 53.4)">74HCT273</text>
<text x="108.6" y="49.1">D5</text>
<text x="108.6" y="51.7">D6</text>
<text x="97" y="54.2">Q7</text>
<text x="108.6" y="54.2">D7</text>
<text x="108.6" y="59.3">Cp</text>
<text x="62" y="62.3" transform="rotate(-90 62 62.3)">GND</text>
<text x="66.8" y="65.2">SD-Card</text>
<text x="105" y="63" transform="rotate(-90 105 63)">GND</text>
<text x="108.8" y="61.8">~{Mr}</text>
<text x="61.1" y="66.9">J6</text>
<text x="65.6" y="71.1" transform="rotate(-90 65.6 71.1)">CS</text>
<text x="68.2" y="71.1" transform="rotate(-90 68.2 71.1)">SCK</text>
<text x="70.7" y="71.1" transform="rotate(-90 70.7 71.1)">MOSI</text>
<text x="73.3" y="71.1" transform="rotate(-90 73.3 71.1)">MISO</text>
<text x="75.8" y="71.1" transform="rotate(-90 75.8 71.1)">+5V</text>
<text x="78.3" y="71.1" transform="rotate(-90 78.3 71.1)">GND</text>
<text x="121.4" y="67.3">U3B</text>
<text x="130" y="71.6" transform="rotate(-90 130 71.6)">74HCT32</text>
<text x="47.1" y="77">J5</text>
<text x="102.1" y="72.9">GND</text>
<text x="49.3" y="79.6">+5V</text>
<text x="49.8" y="82.1">SEL</text>
<text x="46.7" y="84.4" transform="rotate(-90 46.7 84.4)">13743</text>
<text x="48.5" y="89.8">MISO</text>
<text x="48.5" y="84.7">MOSI</text>
<text x="49.6" y="87.2">CLK</text>
<text x="46.7" y="94.2" transform="rotate(-90 46.7 94.2)">Sparkfun</text>
<text x="49.3" y="94.8">GND</text>
<text x="50.6" y="92.3">CD</text>
<text x="60.2" y="98.3">GND</text>
<text x="54.7" y="105.1">J3</text>
<text x="108.7" y="106.3">U1</text>
<text x="97.5" y="110.1">A0</text>
<text x="97.5" y="112.6">A1</text>
<text x="105" y="111.5" transform="rotate(-90 105 111.5)">VCC</text>
<text x="108.1" y="112.6">B1</text>
<text x="108.1" y="110.1">B0</text>
<text x="54.4" y="116.3" transform="rotate(-90 54.4 116.3)">Input</text>
<text x="97.5" y="115.2">A2</text>
<text x="97.5" y="117.7">A3</text>
<text x="108.1" y="117.7">B3</text>
<text x="108.1" y="115.2">B2</text>
<text x="54.4" y="124.9" transform="rotate(-90 54.4 124.9)">General</text>
<text x="97.5" y="120.2">A4</text>
<text x="97.5" y="122.8">A5</text>
<text x="97.5" y="125.3">A6</text>
<text x="108.1" y="125.3">B6</text>
<text x="108.1" y="122.8">B5</text>
<text x="108.1" y="120.2">B4</text>
<text x="97.5" y="127.9">A7</text>
<text x="107.2" y="127.1" transform="rotate(-90 107.2 127.1)">74HCT245</text>
<text x="108.1" y="127.9">B7</text>
<text x="62" y="136" transform="rotate(-90 62 136)">GND</text>
<text x="97.5" y="132.9">A-&gt;B</text>
<text x="97.5" y="135.5">CE</text>
<text x="105" y="136.1" transform="rotate(-90 105 136.1)">GND</text>
<text x="89.7" y="144.8">U3A</text>
<text x="98.3" y="147.8" transform="rotate(-90 98.3 147.8)">74HCT32</text>
<text x="105.1" y="148.7" transform="rotate(-90 105.1 148.7)">GND</text>
<text x="132.9" y="155.3" transform="rotate(-90 132.9 155.3)">D7</text>
<text x="143.1" y="155.3" transform="rotate(-90 143.1 155.3)">D3</text>
<text x="145.6" y="155.3" transform="rotate(-90 145.6 155.3)">D2</text>
<text x="148.2" y="155.3" transform="rotate(-90 148.2 155.3)">D1</text>
<text x="150.7" y="155.3" transform="rotate(-90 150.7 155.3)">D0</text>
<text x="153.3" y="155" transform="rotate(-90 153.3 155)">TX</text>
<text x="155.8" y="155.3" transform="rotate(-90 155.8 155.3)">P1</text>
<text x="141.5" y="158.5">GPIO</text>
<text x="59.2" y="165.1">U3E</text>
<text x="127.6" y="162.2">J1</text>
<text x="132.9" y="162.3" transform="rotate(-90 132.9 162.3)">GND</text>
<text x="135.5" y="162.3" transform="rotate(-90 135.5 162.3)">~{P}-SD D6</text>
<text x="138" y="162.3" transform="rotate(-90 138 162.3)">~{P}-FC D5</text>
<text x="140.6" y="162.3" transform="rotate(-90 140.6 162.3)">~{P}-FB D4</text>
<text x="143.1" y="162.3" transform="rotate(-90 143.1 162.3)">RD</text>
<text x="145.6" y="162.3" transform="rotate(-90 145.6 162.3)">WR</text>
<text x="148.2" y="162.3" transform="rotate(-90 148.2 162.3)">RSET</text>
<text x="150.7" y="162.3" transform="rotate(-90 150.7 162.3)">+5V</text>
<text x="153.3" y="162.3" transform="rotate(-90 153.3 162.3)">RX</text>
<text x="155.8" y="162.3" transform="rotate(-90 155.8 162.3)">P2</text>
<text x="59.3" y="169.9" transform="rotate(-90 59.3 169.9)">VCC</text>
<text x="70.9" y="172.8">C1</text>
<text x="105.5" y="168.6">J2</text>
<text x="54.1" y="174.2">74HCT32</text>
<text x="59.3" y="179.3" transform="rotate(-90 59.3 179.3)">GND</text>
<text x="70.9" y="175.3">100n</text>
<text x="102.3" y="178.9">Port</text>
<text x="107.7" y="178.9">Select</text>
<text x="80.5" y="183.6">U3C</text>
<text x="59.4" y="191.9" transform="rotate(-90 59.4 191.9)">GND</text>
<text x="78.1" y="188.9">74HCT32</text>
<text x="170.2" y="195.2">MH</text>
<text x="170.2" y="192.6">H2</text>
</g>
<g font-size="1.8">
<text x="131.7" y="148.6" transform="rotate(-90 131.7 148.6)">D7</text>
<text x="134.3" y="148.6" transform="rotate(-90 134.3 148.6)">D6</text>
<text x="136.8" y="148.6" transform="rotate(-90 136.8 148.6)">D5</text>
<text x="139.4" y="148.6" transform="rotate(-90 139.4 148.6)">D4</text>
<text x="141.9" y="148.6" transform="rotate(-90 141.9 148.6)">D3</text>
<text x="144.4" y="148.6" transform="rotate(-90 144.4 148.6)">D2</text>
<text x="147" y="148.6" transform="rotate(-90 147 148.6)">D1</text>
<text x="149.5" y="148.6" transform="rotate(-90 149.5 148.6)">D0</text>
</g>
</svg>
